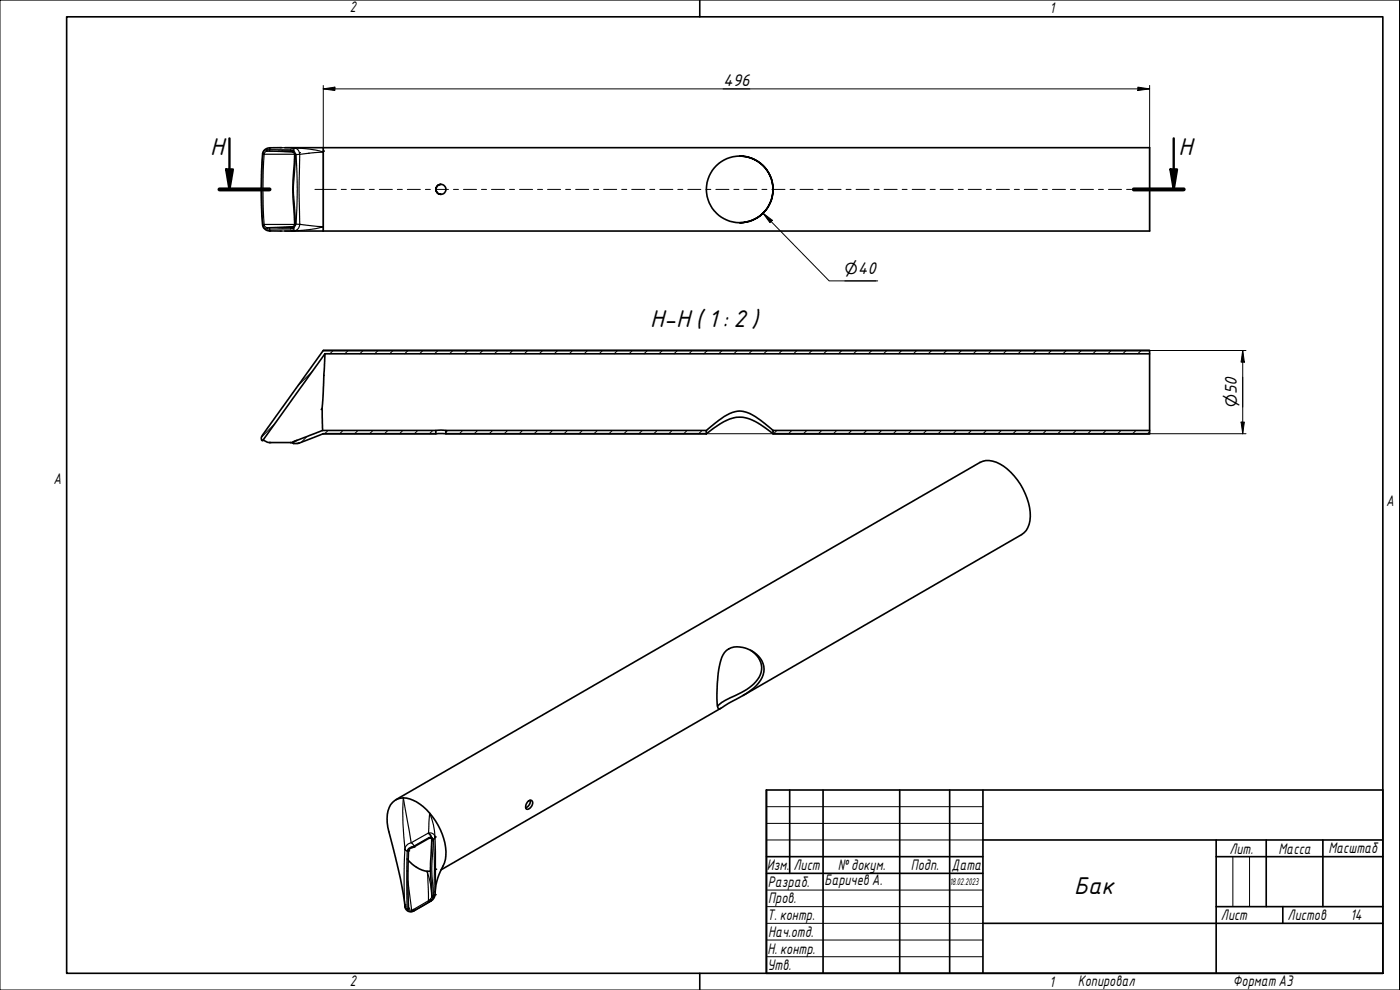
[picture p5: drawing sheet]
<svg xmlns="http://www.w3.org/2000/svg" width="420mm" height="297mm" viewBox="0 0 420 297" stroke-linecap="round" stroke-linejoin="round" font-family="sans-serif">
<g fill="none" stroke="#000" stroke-width=".3">
<path d="M93.8 111.4l-4.4 4.3M100 105.2l-1 1M104.5 105.2l-1 1M109 105.2l-1 1M113.5 105.2l-1 1M118 105.2l-1.1 1M122.4 105.2l-.9 1M126.9 105.2l-1 1M131.4 105.2l-1 1M135.9 105.2l-1 1M140.4 105.2l-1 1M144.9 105.2l-1 1"/>
<path d="M149.4 105.2l-1 1M153.9 105.2l-1 1M158.4 105.2l-1 1M162.8 105.2l-.9 1M167.4 105.2l-1.1 1M171.8 105.2l-.9 1M176.3 105.2l-1 1M180.8 105.2l-1 1M185.3 105.2l-1 1M189.8 105.2l-1 1M194.3 105.2l-1 1M198.8 105.2l-1 1"/>
<path d="M203.3 105.2l-1 1M207.8 105.2l-1 1M212.3 105.2l-1.1 1M216.7 105.2l-1 1M221.2 105.2l-1 1M225.7 105.2l-1 1M230.2 105.2l-1 1M234.7 105.2l-1 1M239.2 105.2l-1 1M243.7 105.2l-1 1M248.2 105.2l-1 1M252.7 105.2l-1 1"/>
<path d="M257.1 105.2l-.9 1M261.7 105.2l-1.1 1M266.1 105.2l-1 1M270.6 105.2l-1 1M275.1 105.2l-1 1M279.6 105.2l-1 1M284.1 105.2l-1 1M288.6 105.2l-1 1M293.1 105.2l-1 1M297.6 105.2l-1 1M302 105.2l-.9 1M306.5 105.2l-1 1"/>
<path d="M311 105.2l-1 1M315.5 105.2l-1 1M320 105.2l-1 1M324.5 105.2l-1 1M329 105.2l-1 1M333.5 105.2l-1 1M338 105.2l-1 1M342.5 105.2l-1 1M82.4 127.2l-3.9 3.9M92.1 131l-1.7 1.7M98.5 129.2l-1.1 .9M102.9 129.2l-.9 .9"/>
<path d="M107.4 129.2l-1 .9M111.9 129.2l-1 .9M116.4 129.2l-1 .9M120.9 129.2l-1 .9M125.4 129.2l-1 .9M129.9 129.2l-1 .9M134.4 129.2l-.6 .5M138.9 129.2l-1 .9M143.3 129.2l-1 .9M147.8 129.2l-1 .9M152.3 129.2l-1 .9M156.8 129.2l-1 .9"/>
<path d="M161.3 129.2l-1 .9M165.8 129.2l-1 .9M170.3 129.2l-1 .9M174.8 129.2l-1 .9M179.3 129.2l-1 .9M183.8 129.2l-1 .9M188.2 129.2l-.9 .9M192.8 129.2l-1.1 .9M197.2 129.2l-1 .9M201.7 129.2l-1 .9M206.2 129.2l-1 .9M210.7 129.2l-1 .9"/>
<path d="M233.2 129.2l-1 .9M237.6 129.2l-1 .9M242.1 129.2l-1 .9M246.6 129.2l-1 .9M251.1 129.2l-1 .9M255.6 129.2l-1 .9M260.1 129.2l-1 .9M264.6 129.2l-1 .9M269.1 129.2l-1 .9M273.6 129.2l-1 .9M278.1 129.2l-1.1 .9M282.5 129.2l-.9 .9"/>
<path d="M287 129.2l-1 .9M291.5 129.2l-1 .9M296 129.2l-1 .9M300.5 129.2l-1 .9M305 129.2l-1 .9M309.5 129.2l-1 .9M314 129.2l-1 .9M318.5 129.2l-1 .9M323 129.2l-1.1 .9M327.4 129.2l-.9 .9M331.9 129.2l-1 .9M336.4 129.2l-1 .9"/>
<path d="M340.9 129.2l-1 .9M345 129.5l-.6 .6"/>
</g>
<g fill="none" stroke="#000" stroke-width=".49">
<path d="M83.7 45.3l3.7 .1M84.6 44.3h-3.7a2.13 2.13 0 0 0-2.1 1.9 112.6 112.6 0 0 0 .2 22l.8 .8 .7 .3h4.1M85.4 44.3h259.6v25h-259.6M87.2 45.3l.8 .3 .4 .8a96.9 96.9 0 0 0 0 20.9l-.4 .8-.8 .2M87.5 44.3l1.2 .1M97 44.3v25M132.3 55.3a1.49 1.49 0 0 0-1.4 2.1 1.49 1.49 0 0 0 2.5 .3 1.49 1.49 0 0 0-.8-2.3 1.5 1.5 0 0 0-1.8 1.3 1.5 1.5 0 0 0 1.5 1.6M222 46.8a10 10 0 0 0-9.1 14.4 10 10 0 0 0 16.9 1.8 10 10 0 0 0-5.8-16l-2-.2a10 10 0 0 1 10 10 10 10 0 0 1-10 10M87.5 68.3h-3.8M88.2 69.3h-.8M88.3 69.3h.4M97 105.2l-18.3 25.5-.3 .6 .2 .9 .3-.1 18.6-25.9"/>
<path d="M97 105.2h248v1h-247.5M97 105.2h248M97.5 106.2l-.8 16.3 .1 6.7M345 106.2v23M79.1 132.1l1.4 .7 7.3 .1M79.2 132l-.4 .2M89.1 132.1l-1.1 .5M89.7 133h-.3M96.7 122.5l-.3 .4M96.8 129.2h34v.9h-33.8M96.8 129.2l-8.8 3.4-.2 .2 .3 .3 1.6-.1M97 130.1l-7.3 2.9"/>
<path d="M97 130.1h115M130.8 129.2h3M133.8 129.2h78.2v.9h-78.2zM212 129.2l1.9-1.6a15.2 15.2 0 0 1 8.1-4.3 14.4 14.4 0 0 1 8.2 4.3l1.8 1.6M212 130.1l1.3-.9a16.8 16.8 0 0 1 8.7-4 15.7 15.7 0 0 1 8.7 4l1.3 .9h113M232 129.2h113v.9h-113zM218 195.2a7.4 7.4 0 0 1 9 1.1 5.9 5.9 0 0 1 0 9.3 50.4 50.4 0 0 1-9.5 6.2l-1.4 .9h-.4a10.1 10.1 0 0 1-.5-5.5v-1a25.7 25.7 0 0 1 1.8-9.7zM225.2 195.1a6 6 0 0 1 1 10.1 42.1 42.1 0 0 1-9.1 5.3l-1.8 1.4M216.3 212.5l-83.9 48.5M223 208.7l83.6-48.3a7.5 7.5 0 0 0 2.4-8.1 19.2 19.2 0 0 0-10-13.6 5.8 5.8 0 0 0-4.9 0l-175.2 101.2M117.8 240.7a5.6 5.6 0 0 1 7.2-.1 19.3 19.3 0 0 1 8.8 16.2 16.9 16.9 0 0 1-2.1 5.7l-.9 3-.2 2.1a2.68 2.68 0 0 1-1.4 2.8l-5 2.9a1.77 1.77 0 0 1-1.9 0 1.77 1.77 0 0 1-.8-1.8 175.6 175.6 0 0 0-5.1-23.4 8.7 8.7 0 0 1 1.4-7.4zM122.5 258.1a10.3 10.3 0 0 0 5.7 3.3"/>
<path d="M129.6 252.4a82.9 82.9 0 0 0 0 16.4M129.6 251.7l-.4-.3-.5 .1-5.5 3-.6 .8-.2 6.7 .2 10.5M129.6 251.7v.1M129.6 251.7v.7M130.6 251.1v.2M158.4 240.6a.83 .83 0 0 1 1.1-.4 .83 .83 0 0 1 .3 1.2 1.55 1.55 0 0 1-1.9 1.3 1.91 1.91 0 0 1 .5-2.1zM159.1 240.1a2.16 2.16 0 0 1-1.3 2.3M128.2 261.4l.1 .3M129.2 261.4h-1M130.6 267.6v.1"/>
</g>
<g fill="none" stroke="#000" stroke-width=".35">
<path d="M78.8 46.2h.1M78.8 46.2h.5M78.8 46.2a1.33 1.33 0 0 1 1.3-1.3l.1 .4a1.04 1.04 0 0 0-.9 .9M79.3 46.2l9.1 .1M80.1 44.9h.8v.4h-.7l7.9 .4M80.9 44.3v.6h6.3M80.9 45.3h2.8M84.6 45.3h2.7M84.6 44.3h2.8M87.2 44.9v.4M87.2 44.9l.8 .3-.2 .3M88 44.4v.8l.2 .1"/>
<path d="M88.2 45.3l-.2 .3M88.2 45.3l.4 .7M88.2 45.3v-.9a1.71 1.71 0 0 1 1.8 1.9l-1.1 .1-.3-.4M88.4 46.4h.3M88.6 46l-.2 .1M88.6 46l.1 .4M88.7 44.4l2 .1a21.4 21.4 0 0 1 6.3 1.1l-7 .7-.3 10.5 .3 10.5 7 .7-4.2 .9-4.1 .4M88.7 46.4l-.1 2.6a58 58 0 0 0 0 15.6l.1 2.6-.3 .1M88.9 46.4l.3 10.4-.3 10.5-.3 .3M78.8 67.4v.1M79.3 67.3l-.5 .1M79.3 67.3l-.4-10.5 .4-10.5-.5-.1-.3 10.6 .3 10.6"/>
<path d="M79.3 67.3h9.1M79.3 67.3v.1M80.9 68.3v.4M80.9 68.3h-.7l-.1 .2v.2h.8M80.9 68.7v.6M80.9 68.7h6.3M80.9 68.3h2.8M87.2 68.3h.1M87.2 68.3h-2.5M87.4 69.3h-2.8M87.8 68.2l.2 .3-.4 .2h-.4v-.4M88.1 67.9l-7.9 .4a.97 .97 0 0 1-.9-.9l-.3 .1a1.1 1.1 0 0 0 1.1 1.2"/>
<path d="M88.4 67.5l.2 .1M88.6 67.6l-.4 .7-.2-.2M88.7 67.2l-.1 .4M88.9 67.3h1.1a1.88 1.88 0 0 1-1.8 2v-1l-.2 .2v.8M121 239.4l2.4 13.5a2.29 2.29 0 0 0-1.9 1.8l-.6-7.6zM122.2 255.3l-.7-.6a151.9 151.9 0 0 0 0 17.3M122.2 255.3v.1M122.6 255.3l-.4 .1-.1 2.3 .1 15M122.6 255.3h-.4M123.6 254.4v-.3a1.68 1.68 0 0 0-1.4 1.2M123.6 254.1l.7-.3v.3M128.6 249.9l.6 .6 .4 .8"/>
<path d="M128.6 249.9a1.3 1.3 0 0 1 1.6 .4 1.3 1.3 0 0 1-.1 1.6l-.1-.2M128.6 249.9l.3-5.9a20.2 20.2 0 0 1 1.7 7.1M128.6 249.9l-.2 .1M128.7 251.3v.2M128.7 251.3l.7-.1-.2 .2M128.7 251.3l-4.4 2.5-.9-.9 5-2.9 1.2 1.3M129.6 251.7h.4M129.6 251.9l.4 .1M129.6 251.3l-.3 .2M129.6 251.3l.4 .4M129.6 251.8v.1M129.6 251.9v.5"/>
<path d="M130 251.7v.3M130 252a79.3 79.3 0 0 0 0 17l-.4-.1M130.1 251.9a114.5 114.5 0 0 1-.1 17.4M130.6 251.3v16.3M121.5 271.5v.5M121.5 272l.7 .7M121.5 272v.1M122.4 264.3l1.1 8.7a.68 .68 0 0 1-.9-.4l-.4 .1a1.09 1.09 0 0 0 1.4 .8M122.6 272.6l-.4 .1M124.2 272.8l.1 .5M124.2 272.8l-.7 .2 .1 .5 .7-.2M124.3 273.3h-.1"/>
<path d="M128.6 270.3l.5-.4 .3 .4-.7 .4zM128.6 270.3l-4.4 2.5M128.7 270.7l-4.4 2.6M129.3 269.7l.3 .4M129.3 269.7l-.2 .2M129.6 269.2l.4 .1M129.6 269.2l-.3 .5M129.6 270.1l-.4 .3M129.6 270.1l-.2 .2M129.6 268.9a25.4 25.4 0 0 0-1.3-7.2l.3 8.6M129.6 268.8v.1M129.6 268.9v.3"/>
<path d="M130 269.3l-.4 .8M130 269v.3M130.6 268.4l-.5 .6"/>
</g>
<g fill="#000">
<circle cx="78.8" cy="46.2" r=".25"/>
<circle cx="80.9" cy="44.3" r=".25"/>
<circle cx="87.2" cy="45.3" r=".25"/>
<circle cx="97" cy="45.3" r=".25"/>
<circle cx="78.8" cy="67.5" r=".25"/>
<circle cx="80.9" cy="69.3" r=".25"/>
<circle cx="87.2" cy="68.3" r=".25"/>
<circle cx="97" cy="68.3" r=".25"/>
<circle cx="80.9" cy="132.8" r=".25"/>
<circle cx="87.2" cy="132.8" r=".25"/>
<circle cx="88" cy="132.6" r=".25"/>
<circle cx="122.1" cy="257.7" r=".25"/>
<circle cx="122.6" cy="255.3" r=".25"/>
<circle cx="124.3" cy="254.1" r=".25"/>
<circle cx="129.6" cy="251.8" r=".25"/>
<circle cx="130.6" cy="251.2" r=".25"/>
<circle cx="130.6" cy="251.1" r=".25"/>
<circle cx="121.5" cy="271.5" r=".25"/>
<circle cx="121.5" cy="272.1" r=".25"/>
<circle cx="122.6" cy="272.5" r=".25"/>
<circle cx="129.6" cy="268.8" r=".25"/>
<circle cx="130.6" cy="268.4" r=".25"/>
<circle cx="130.7" cy="260.8" r=".25"/>
</g>
<g fill="#000">
<circle cx="89.9" cy="45.8" r=".18"/>
<circle cx="92.5" cy="46" r=".18"/>
<circle cx="90" cy="67.3" r=".18"/>
<circle cx="122.1" cy="261.3" r=".18"/>
</g>
<path d="M65.9 56.8h15M340.3 56.8h14.9" fill="none" stroke="#000" stroke-width="1.2"/>
<path d="M67.9 50.8h2l-1 6zM68.9 41.5v15.3M351.3 50.8h1.9l-1 6zM352.2 41.5v15.3" fill="none" stroke="#000" stroke-width=".71"/>
<g fill="#000">
<path d="M67.9 50.8h2l-1 6z" fill-rule="evenodd"/>
<path d="M351.3 50.8h1.9l-1 6z" fill-rule="evenodd"/>
</g>
<path d="M20 5h395v287h-395zM210 0v5M210 292v5" fill="none" stroke="#000" stroke-width=".49"/>
<path d="M0 0h420v297h-420z" fill="none" stroke="#000" stroke-width=".3"/>
<g fill="none" stroke="#000" stroke-width=".49">
<path d="M230 237h185v55h-185zM237 237v25M247 237v55M270 237v55M285 237v55M295 237v55M230 257h65M295 252h120M365 257h50M365 252v40M380 252v20M397 252v20"/>
<path d="M230 262h65M295 277h120M365 272h50M385 272v5"/>
</g>
<path d="M230 242h65M230 247.1h65M230 252h65M370 257v15M375 257v15M230 267.1h65M230 272h65M230 277h65M230 282h65M230 287.1h65" fill="none" stroke="#000" stroke-width=".3"/>
<g fill="none" stroke="#000" stroke-width=".3">
<path d="M94.5 56.8h6.4M102.4 56.8h1.5M105.4 56.8h3.9M110.8 56.8h1.5M113.8 56.8h4M119.2 56.8h1.6M122.2 56.8h4M127.7 56.8h1.5M130.7 56.8h3.9M136.1 56.8h1.5M139.1 56.8h3.9M144.5 56.8h1.5"/>
<path d="M147.5 56.8h3.9M152.9 56.8h1.5M155.9 56.8h3.9M161.3 56.8h1.5M164.3 56.8h3.9M169.8 56.8h1.4M172.8 56.8h3.9M178.2 56.8h1.5M181.2 56.8h3.9M186.6 56.8h1.5M189.6 56.8h3.9M195 56.8h1.5"/>
<path d="M198 56.8h3.9M203.4 56.8h1.5M206.4 56.8h3.9M211.8 56.8h1.5M214.8 56.8h4M220.2 56.8h1.6M223.2 56.8h4M228.7 56.8h1.5M231.7 56.8h3.9M237.1 56.8h1.5M240.1 56.8h3.9M245.5 56.8h1.5"/>
<path d="M248.5 56.8h3.9M253.9 56.8h1.5M256.9 56.8h3.9M262.3 56.8h1.5M265.3 56.8h3.9M270.8 56.8h1.4M273.8 56.8h3.9M279.2 56.8h1.5M282.2 56.8h3.9M287.6 56.8h1.5M290.6 56.8h3.9M296 56.8h1.5"/>
<path d="M299 56.8h3.9M304.4 56.8h1.5M307.4 56.8h3.9M312.8 56.8h1.5M315.8 56.8h4M321.2 56.8h1.6M324.2 56.8h4M329.7 56.8h1.5M332.7 56.8h3.9M338.1 56.8h1.5M341.1 56.8h6.4"/>
</g>
<g fill="none" stroke="#000" stroke-width=".3">
<path d="M97 26.7l3.5-.6v1.1zM97 26.7h248M97 25.6v31.1M341.5 26.1l3.5 .6-3.5 .5zM345 25.6v31.1M97 56.9v12.4M345 56.9v12.4M229 64l2.8 2.1-.7 .7zM229 64l19.8 20.3h14.6M253.5 84.3h9.4M345 105.2h28.9M373 105.2l.5 3.5h-1z"/>
<path d="M373 105.2v24.9M212 130.1h161.9M372.5 126.6h1l-.5 3.5z"/>
</g>
<g fill="#000">
<path d="M97 26.7l3.5-.6v1.1z" fill-rule="evenodd"/>
<path d="M341.5 26.1l3.5 .6-3.5 .5z" fill-rule="evenodd"/>
<path d="M229 64l2.8 2.1-.7 .7z" fill-rule="evenodd"/>
<path d="M373 105.2l.5 3.5h-1z" fill-rule="evenodd"/>
<path d="M372.5 126.6h1l-.5 3.5z" fill-rule="evenodd"/>
</g>
<g font-size="7">
<text x="63.1" y="46.5">H</text>
<text x="353.7" y="46.5">H</text>
<text x="195.1" y="98.1">H-H(1: 2 )</text>
<text x="322.4" y="268.4">Бак</text>
</g>
<text font-size="4.9" x="217" y="25.8">496</text>
<g font-size="4.6">
<text x="253.5" y="82.1">⌀40</text>
<text x="371.2" y="122.2" transform="rotate(-90 371.2 122.2)">⌀50</text>
</g>
<g font-size="4.4">
<text x="105" y="3.7">2</text>
<text x="315" y="3.8">1</text>
<text x="16" y="145.2">A</text>
<text x="416" y="151.7">A</text>
<text x="369" y="256.2">Лит.</text>
<text x="383.7" y="256.1">Масса</text>
<text x="398.7" y="256.1">Масштаб</text>
<text x="230.2" y="261.1">Изм.</text>
<text x="238.2" y="261.1">Лист</text>
<text x="251.5" y="261">№докум.</text>
<text x="273.4" y="261.2">Подп.</text>
<text x="285.6" y="261.2">Дата</text>
<text x="230.5" y="266.1">Разраб.</text>
<text x="247.4" y="265.7">Баричев А.</text>
<text x="230.6" y="271.1">Пров.</text>
<text x="230.2" y="276.2">Т. контр.</text>
<text x="230.5" y="281.1">Нач.отд.</text>
<text x="366.4" y="276.1">Лист</text>
<text x="386.4" y="276.1">Листов</text>
<text x="405.3" y="276">14</text>
<text x="230.4" y="286.1">Н. контр.</text>
<text x="230.3" y="291.1">Утв.</text>
<text x="105" y="295.9">2</text>
<text x="315" y="296.1">1</text>
<text x="323.5" y="295.8">Копировал</text>
<text x="370" y="295.8">Формат А3</text>
</g>
<text font-size="2.8" x="285" y="265.5">18.02.2023</text>
</svg>
